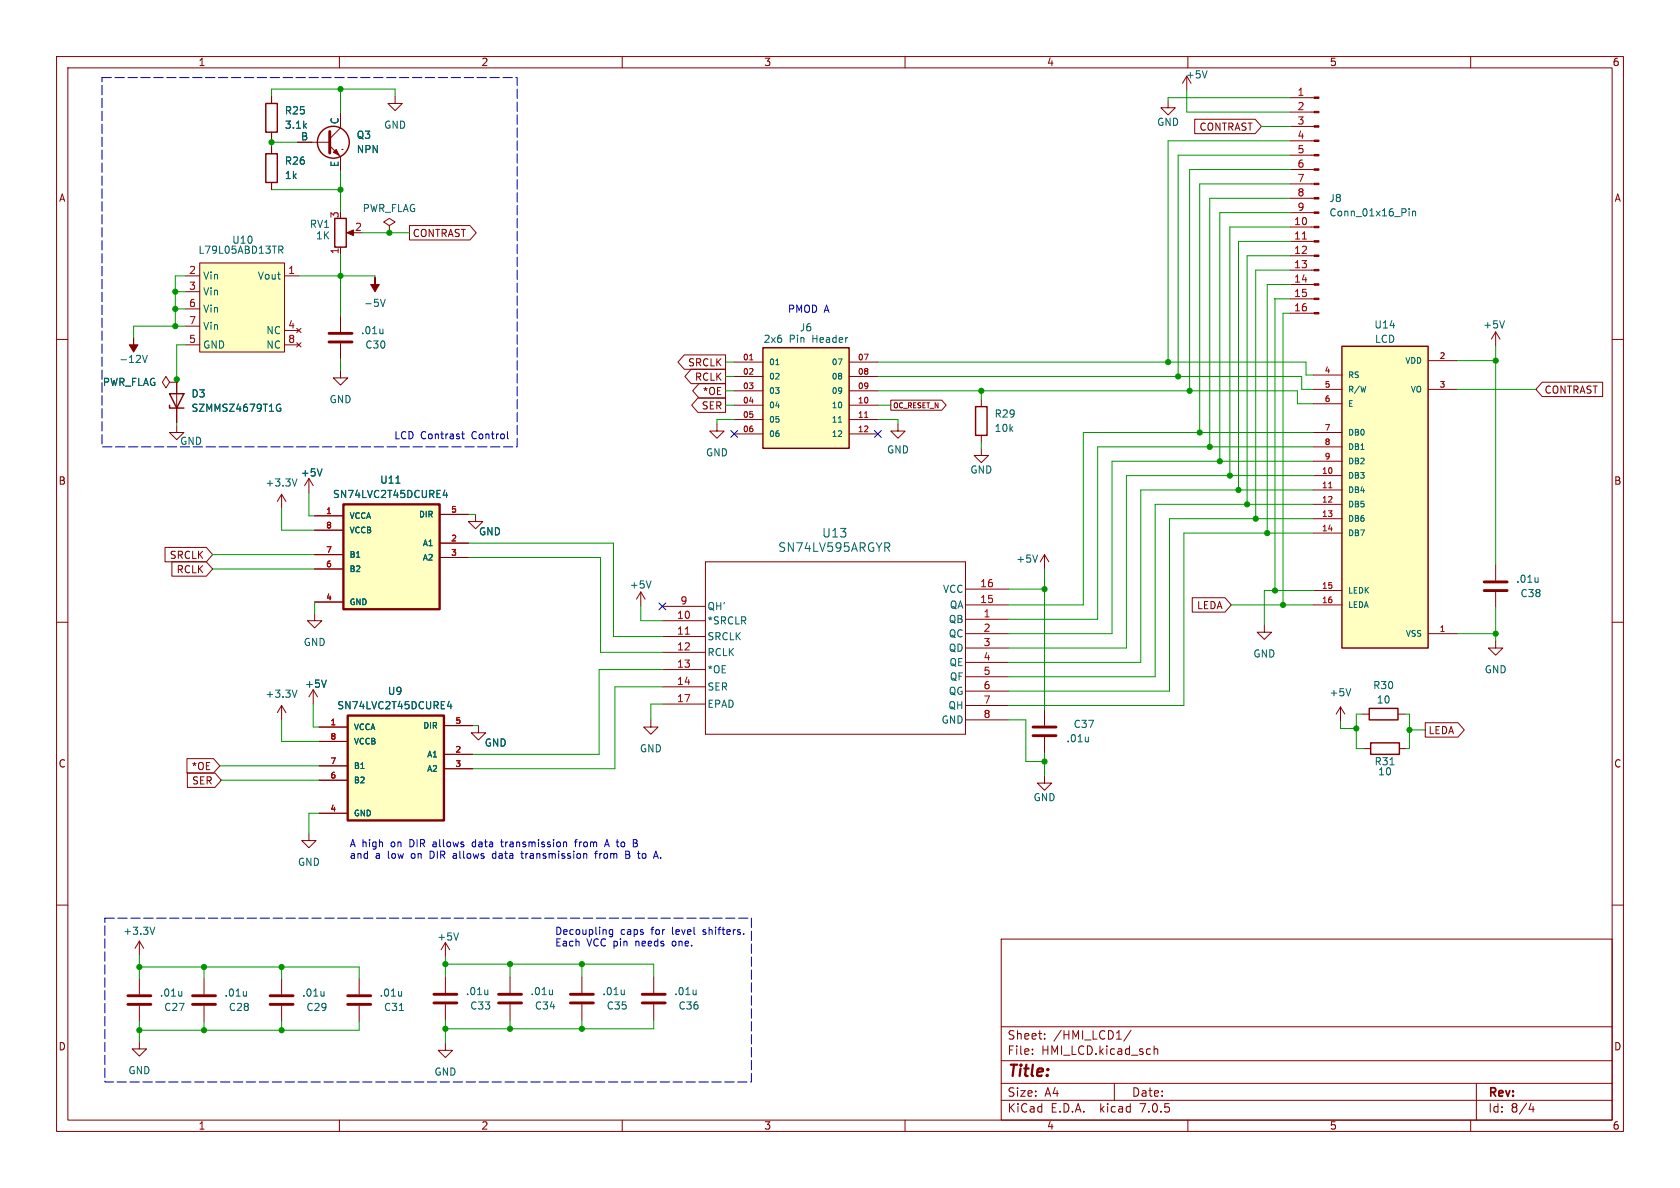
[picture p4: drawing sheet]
<svg xmlns="http://www.w3.org/2000/svg" width="297mm" height="210mm" viewBox="0 0 297 210" stroke-linecap="round" stroke-linejoin="round" font-family="sans-serif">
<g fill="none" stroke="#840000" stroke-width=".18">
<path d="M10 10h277v190h-277zM12 12h273v186h-273zM48 17v1.3M60 10v2M69.8 17v1.3h1.3l-1.3 1.3-1.2-1.3h1.2M110 10v2M160 10v2M206.5 17.8v1.3h1.3l-1.3 1.2-1.3-1.2h1.3M209.8 13.5l-.8 1.2M209.8 13.5v2.5M209.8 13.5l.8 1.2M210 10v2"/>
<path d="M228.1 19.8h4.2M228.1 17.3h4.2M260 10v2M48 23.4v1.2M48 25.9v1.3M48 32.3v1.2M52.6 25.1h5.7M58.3 25.8l1.9 1.9v2.5M60.2 20.1v2.5l-1.9 1.9M60.5 26.4h.1M68.8 39.9l1-.7-1-.6-1 .6 1 .7v1.2M72.4 39.9h10.7l1.1 1.2-1.1 1.3h-10.7z"/>
<path d="M211.2 21.1h10.7l1.1 1.3-1.1 1.2h-10.7zM228.1 37.6h4.2M228.1 35.1h4.2M228.1 32.5h4.2M228.1 30h4.2M228.1 27.4h4.2M228.1 24.9h4.2M228.1 22.4h4.2M10 60h2M32.8 48.8h2.5M32.8 51.6h2.5M32.8 54.6h2.5"/>
<path d="M32.8 57.7h2.5M35.3 46.5h15v15.7h-15zM50.3 48.8h2.5M50.3 58.4h2.5M52.5 58l.7 .8M53.2 58l-.7 .8M60.2 43.7v1.3M60.2 55.9v2.8M61.7 41.1h1M68.8 41.1h.1M228.1 55.4h4.2M228.1 52.8h4.2"/>
<path d="M228.1 50.3h4.2M228.1 47.8h4.2M228.1 45.2h4.2M228.1 42.7h4.2M228.1 40.1h4.2M264.4 58.7l-.7 1.2M264.4 58.7v2.5M264.4 58.7l.8 1.2M285 60h2M30 67.6l-.7-1.1-.6 1.1 .6 1 .7-1h1.2M31.2 67.6h.1M31.2 75.2v1.3h1.3l-1.3 1.2-1.2-1.2h1.2"/>
<path d="M31.2 67.1v7.6M32.8 61h2.5M50.3 61h2.5M52.5 60.6l.7 .7M53.2 60.6l-.7 .7M60.2 65.5v1.3h1.3l-1.3 1.3-1.3-1.3h1.3M60.2 60.7v2.8M121 62.7h7.3v2.6h-7.3l-1.1-1.3zM122.2 65.3h6.1v2.5h-6.1l-1.1-1.3zM123.4 70.4h4.9v2.5h-4.9l-1.1-1.3zM123.6 67.8h4.7v2.6h-4.7l-1.1-1.3zM126.7 74.9v1.3h1.3l-1.3 1.3-1.2-1.3h1.2"/>
<path d="M129.8 64h5.1M129.8 66.5h5.1M129.8 69.1h5.1M129.8 71.6h5.1M129.8 74.2h5.1M129.8 76.7h5.1M150.1 64h5.1M150.1 66.5h5.1M150.1 69.1h5.1M150.1 71.6h5.1M150.1 74.2h5.1M150.1 76.7h5.1"/>
<path d="M157.5 70.7h9l.8 .9-.8 .9h-9zM158.7 74.9v1.3h1.3l-1.3 1.3-1.2-1.3h1.2M173.5 79.2v1.3h1.3l-1.3 1.3-1.3-1.3h1.3M173.5 70.6v1.3M173.5 77v1.2M232.2 66.3h5M232.2 68.8h5M232.2 71.4h5M232.2 76.5h5M232.2 79h5M252.5 63.8h5.1M252.5 68.8h5.1"/>
<path d="M272.6 67.6h10.7v2.5h-10.7l-1.1-1.3zM29.2 96.8h7.3l1.1 1.2-1.1 1.3h-7.3zM30.4 99.3h6.1l1.1 1.3-1.1 1.3h-6.1zM49.8 87.4l-.8 1.2M49.8 87.4v2.5M49.8 87.4l.7 1.2M54.6 84.6l.8 1.3M54.6 84.6v2.5M54.6 84.6l-.8 1.3M55.6 91.2h5.1M55.6 98h5.1M55.6 93.7h5.1"/>
<path d="M77.7 96h5.1M77.7 98.6h5.1M77.7 90.9h5.1M84.1 90.9v1.3h-1.3l1.3 1.3 1.2-1.3h-1.2M124.7 99.3h46v30.5h-46zM184.7 98v2.6M184.7 98l-.8 1.3M184.7 98l.7 1.3M232.2 84.1h5M232.2 86.6h5M232.2 89.2h5M232.2 91.7h5"/>
<path d="M232.2 94.2h5M232.2 81.5h5M264.4 99.8v2.8M10 110h2M55.6 108.5v1.2h-1.2l1.2 1.3 1.3-1.3h-1.3M55.6 106.4h5.1M55.6 100.6h5.1M113.3 104.6l-.8 1.3M113.3 104.6v2.6M113.3 104.6l.7 1.3M117.1 109.7h7.6M117.1 112.5h7.6"/>
<path d="M117.1 115.3h7.6M117.1 118.4h7.6M117.1 107.2h7.6M170.7 109.5h7.6M170.7 106.9h7.6M170.7 104.1h7.6M170.7 112h7.6M170.7 114.6h7.6M170.7 117.1h7.6M170.7 119.6h7.6M210.8 105.7h5.8l1.1 1.2-1.1 1.3h-5.8zM223.5 110.5v1.3h1.3l-1.3 1.2-1.3-1.2h1.3"/>
<path d="M232.2 106.9h5M232.2 104.4h5M252.5 112h5.1M264.4 113.3v1.3h1.3l-1.3 1.2-1.3-1.2h1.3M264.4 104.6v2.8M285 110h2M33 134.1h4.8l1.1 1.3-1.1 1.3h-4.8zM33.1 136.7h4.9l1.1 1.2-1.1 1.3h-4.9zM49.8 124.7v2.6M49.8 124.7l-.8 1.3M49.8 124.7l.7 1.3M55.4 121.9l.7 1.3"/>
<path d="M55.4 121.9v2.6M55.4 121.9l-.8 1.3M56.4 128.5h5.1M56.4 137.9h5.1M56.4 135.4h5.1M56.4 131.1h5.1M78.5 133.4h5.1M78.5 135.9h5.1M78.5 128.3h5.1M84.6 128.3v1.2h-1.3l1.3 1.3 1.3-1.3h-1.3M115.1 127.3v1.2h1.2l-1.2 1.3-1.3-1.3h1.3M117.1 121.4h7.6"/>
<path d="M117.1 124.5h7.6M170.7 122.2h7.6M170.7 124.7h7.6M170.7 127.3h7.6M184.7 137.2v1.2h1.2l-1.2 1.3-1.3-1.3h1.3M184.7 125.5v2.8M184.7 130.3v2.8M237 125l-.8 1.2M237 125v2.5M237 125l.7 1.2M240.8 126.2h1.3M241 132.3h1.3"/>
<path d="M247.1 126.2h1.3M247.4 132.3h1.3M252 127.8h5.8l1.1 1.2-1.1 1.3h-5.8zM10 160h2M54.6 147.3v1.3h-1.3l1.3 1.3 1.3-1.3h-1.3M56.4 143.8h5.1M285 160h2M24.6 166.4l.8 1.2M24.6 166.4v2.5M24.6 173v2.8M24.6 177.8v2.8M24.6 166.4l-.7 1.2"/>
<path d="M36.1 173v2.8M36.1 177.8v2.8M49.8 173v2.8M49.8 177.8v2.8M63.5 173v2.8M63.5 177.8v2.8M78.7 166.6l.8 1.3M78.7 166.6v2.6M78.7 172.7v2.8M78.7 177.5v2.8M78.7 166.6l-.7 1.3M90.2 172.7v2.8"/>
<path d="M90.2 177.5v2.8M102.9 172.7v2.8M102.9 177.5v2.8M115.6 172.7v2.8M115.6 177.5v2.8M177 166h108v32h-108zM24.6 184.2v1.2h-1.2l1.2 1.3 1.3-1.3h-1.3M60 198v2M78.7 184.4v1.3h-1.2l1.2 1.2 1.3-1.2h-1.3M110 198v2M160 198v2M177 194.5h108"/>
<path d="M177 191.5h108M177 187.5h108M177 181.5h108M182.5 186.3v.1M182.5 185.5v.1M184.7 183.6v.1M184.7 182.8v.1M197 191.5v3M200 182.1l-1.3 2M204 184.9v1.5M204 185.5l.2-.1 .4 .1 .1 .9M210 198v2"/>
<path d="M260 198v2M261 191.5v6.5M270.7 195l-.4 1.1h.9M271 195.6v1"/>
</g>
<g fill="#840000" stroke="#840000" stroke-width=".18">
<path d="M66.3 49v1.3h.8l-.8 1.3-.8-1.3h.8z"/>
<path d="M23.6 59.7v1.3h.8l-.8 1.2-.7-1.2h.7z"/>
<path d="M58.9 26.9l.5-.5 .5 1z"/>
<path d="M61.3 41.1l1.2-.5v1.1z"/>
<path d="M232.3 55.2h.9v.3h-.9z"/>
<path d="M232.3 52.7h.9v.3h-.9z"/>
<path d="M232.3 50.2h.9v.2h-.9z"/>
<path d="M232.3 47.6h.9v.3h-.9z"/>
<path d="M232.3 45.1h.9v.2h-.9z"/>
<path d="M232.3 42.5h.9v.3h-.9z"/>
<path d="M232.3 40h.9v.3h-.9z"/>
<path d="M232.3 37.5h.9v.2h-.9z"/>
<path d="M232.3 34.9h.9v.3h-.9z"/>
<path d="M232.3 32.4h.9v.2h-.9z"/>
<path d="M232.3 29.8h.9v.3h-.9z"/>
<path d="M232.3 27.3h.9v.3h-.9z"/>
<path d="M232.3 24.8h.9v.2h-.9z"/>
<path d="M232.3 22.2h.9v.3h-.9z"/>
<path d="M232.3 19.7h.9v.2h-.9z"/>
<path d="M232.3 17.1h.9v.3h-.9z"/>
</g>
<g fill="none" stroke="#006464" stroke-width=".18">
<path d="M213.4 12.5l-.4 1.3M249.1 36.9v.1M249.1 37.3v.9M249.7 37.3v.9M249.7 37.4l.2-.1 .3 .1 .1 .8M49.3 43.5h.5l.2 .2-.1 .4-.6 .1M49.6 44.2l.4 .6M67.3 52.9l.4 1.3 .4-1.3M266 56.7l-.4 1.3M25.2 62.8l.4 1.3 .4-1.3M49.1 71.5h.5M49.4 72.2h.2v.4l-.2 .1h-.3"/>
<path d="M137.2 64.5h.5M148.2 74.6h.6M52.5 84.7l-.4 1.2M56.9 82.9l-.4 1.2M70 85.4h.7M78.6 86.6l-.3 .9h.8M78.9 87.1v.9M156.8 96.7l.5 .8M157.2 96l.1 .2-.1 .5M183.4 98.1l-.4 1.3M115.1 102.7l-.4 1.3M52.5 122l-.4 1.3"/>
<path d="M57.7 120.2l-.4 1.3M79.4 124l-.3 .9h.8M79.7 124.4v.9M238.8 121.7l-.4 1.3M27.4 163.9l-.5 1.3M81.1 164.9l-.5 1.3"/>
</g>
<g fill="none" stroke="#840000" stroke-width=".25">
<path d="M47 18.3h2v5.1h-2zM47 27.2h2v5.1h-2zM59.2 38.6h2v5.1h-2zM30 71.6v.5h2.5M30 69.6h2.5l-1.3 2.5zM134.9 61.5h15.2v17.7h-15.2zM172.5 71.9h2v5.1h-2zM237.2 61.2h15.3v53.4h-15.3zM242.1 125.2h5v2.1h-5zM242.3 131.3h5.1v2.1h-5.1z"/>
<circle cx="58.9" cy="25.1" r="2.82"/>
</g>
<g fill="none" stroke="#840000" stroke-width=".51">
<path d="M58.3 23.2v3.9M58.2 58.9h4M58.2 60.5h4M262.4 104.4h4M262.4 102.9h4M182.6 130h4.1M182.6 128.5h4.1M22.6 177.5h4.1M22.6 176h4.1M34 177.5h4.1M34 176h4.1M47.8 177.5h4"/>
<path d="M47.8 176h4M61.5 177.5h4M61.5 176h4M76.7 177.3h4.1M76.7 175.8h4.1M88.1 177.3h4.1M88.1 175.8h4.1M100.8 177.3h4.1M100.8 175.8h4.1M113.5 177.3h4.1M113.5 175.8h4.1"/>
</g>
<path d="M230.2 42.3h.8M132.5 63.6h.6M152.8 73.8h.6M234.9 86.2h.6M121.1 112.1h.8" fill="none" stroke="#a90000" stroke-width=".18"/>
<g fill="#ffffc2" stroke="#ffffc2" stroke-width=".18">
<path d="M134.9 61.5h15.2v17.7h-15.2z"/>
<path d="M237.2 61.2h15.3v53.4h-15.3z"/>
<path d="M60.7 89.2h17v18.5h-17z"/>
<path d="M61.5 126.5h17v18.5h-17z"/>
<path d="M35.3 46.5h15v15.7h-15z"/>
</g>
<path d="M60.7 89.2h17v18.5h-17zM61.5 126.5h17v18.5h-17z" fill="none" stroke="#840000" stroke-width=".41"/>
<g fill="none" stroke="#0000c2" stroke-width=".18">
<path d="M81.6 76.7h.5M81.8 76.3v1.1l.3 .2M89.7 76.3v1.1l.2 .2M92.1 150.9h.4M99.6 148.8v.9M99.6 149l.2-.2 .3 .1 .1 .8M101.6 148.8h.4M103.2 151l.2-.1h.3v.8M103.2 150.9v.8M105.1 150.9h.5M105.4 150.5l-.1 1.2M107 149.3h.6"/>
<path d="M107.3 148.4l-.4 1.3M110.6 150.5v1.2h.5M110.6 151.1h.4M112 149h.4M112.4 148.4h-.4v1.3h.4M115.5 151.7l.4-1.2 .5 1.2M115.6 151.4h.6M108.3 164.3l-.1 1.2M108.3 164.4l-.4-.1-.2 .3 .1 .5h.5M131.5 165.1v.1"/>
</g>
<path d="M18 13.7h73.4v65.3h-73.4v-65.3M18.5 162.3h114.3v29h-114.3v-29" fill="none" stroke="#0000c2" stroke-width=".18" stroke-dasharray="1.7 .6"/>
<g fill="none" stroke="#009600" stroke-width=".18">
<path d="M48 17v-1.3h21.8v1.3M60.2 15.7v4.4M209.8 16v3.8h18.3M228.1 17.3h-21.6v.5M48 33.5h12.2M48 24.6v1.3M48 25.1h4.6M60.2 30.2v7.1M223 22.4h5.1M228.1 32.5h-16v44M228.1 35.1h-14.2v43.9M228.1 37.6h-12.5v43.9"/>
<path d="M228.1 24.9h-21.6v39.1M228.1 30h-17.8v39.1M228.1 27.4h-19.8v39.1M31 54.6h1.8M31 51.6h1.8M32.8 48.8h-1.8v8.9M32.8 57.7h-9.2v2M52.8 48.8h13.5v.2M60.2 45v10.9M64 41.1h8.4M225.3 52.8h2.8M225.3 52.8h.1"/>
<path d="M225.4 52.8v51.6M228.1 55.4h-1.3v51.5M228.1 40.1h-10.7v44M228.1 45.2h-7.6v44M228.1 42.7h-9.2v43.9M228.1 47.8h-6.1v43.9M228.1 50.3h-4.1v43.9M31.2 74.7v.5M32.8 61h-1.6v6.6M60.2 63.5v2M128.3 64h1.5M128.3 66.5h1.5"/>
<path d="M128.3 69.1h1.5M128.3 71.6h1.5M129.8 74.2h-3.1v.7M155.2 64h75.7v2.3h1.3M155.2 66.5h74.9v2.3h2.1M155.2 69.1h74.2v2.3h2.8M155.2 71.6h2.3M155.2 74.2h3.5v.7M173.5 69.1v1.5M173.5 78.2v1M232.2 79h-38.1v30.5h-15.8M232.2 76.5h-40.7v30.4h-13.2"/>
<path d="M257.6 68.8h13.9M257.6 63.8h6.8M264.4 61.2v38.6M37.6 98h18M49.8 89.9v3.8h5.8M54.6 87.1v4.1h1M82.8 90.9h1.3M82.8 96h25.7v16.5h8.6M82.8 98.6h23.4v16.7h10.9M232.2 94.2h-22.9v30.5h-31M232.2 86.6h-30.5v30.5h-23.4M232.2 89.2h-28v30.4h-25.9"/>
<path d="M232.2 84.1h-33.1v30.5h-20.8M232.2 81.5h-35.6v30.5h-18.3M232.2 91.7h-25.4v30.5h-28.5M37.6 100.6h18M55.6 106.4v2.1M113.3 107.2v2.5h3.8M117.1 118.4h-11.2v15h-22.3M178.3 104.1h6.4M184.7 100.6v24.9M217.7 106.9h14.5M232.2 104.4h-8.7v6.1M257.6 112h6.8"/>
<path d="M264.4 107.4v5.9M38.9 135.4h17.5M39.1 137.9h17.3M49.8 127.3v3.8h6.6M55.4 124.5v4h1M83.6 128.3h1M117.1 121.4h-8.4v14.5h-25.1M117.1 124.5h-2v2.8M178.3 127.3h3.1v7.3h3.3M184.7 133.1v4.1M237 127.5v1.3h2.8M240.8 126.2h-1v6.1h1.2"/>
<path d="M248.4 126.2h.8v6.1h-.5M249.2 129h2.8M56.4 143.8h-1.8v3.5M24.6 168.9v4.1M24.6 170.9h38.9v2.1M36.1 170.9v2.1M49.8 170.9v2.1M78.7 169.2v3.5M78.7 170.4h36.9v2.3M90.2 170.4v2.3M102.9 170.4v2.3M24.6 180.6v3.6"/>
<path d="M36.1 180.6v1.5M49.8 180.6v1.5M63.5 180.6v1.5h-38.9M78.7 180.3v4.1M90.2 180.3v1.6M102.9 180.3v1.6M115.6 180.3v1.6h-36.9"/>
</g>
<path d="M129.2 76.1l1.2 1.2M130.4 76.1l-1.2 1.2M154.6 76.1l1.2 1.2M155.8 76.1l-1.2 1.2M116.5 106.6l1.2 1.2M117.7 106.6l-1.2 1.2" fill="none" stroke="#000084" stroke-width=".18"/>
<g fill="#009600" stroke="#009600" stroke-width=".18">
<circle cx="102.9" cy="181.9" r=".46"/>
<circle cx="90.2" cy="170.4" r=".46"/>
<circle cx="90.2" cy="181.9" r=".46"/>
<circle cx="102.9" cy="170.4" r=".46"/>
<circle cx="48" cy="25.1" r=".46"/>
<circle cx="60.2" cy="33.5" r=".46"/>
<circle cx="68.8" cy="41.1" r=".46"/>
<circle cx="60.2" cy="48.8" r=".46"/>
<circle cx="60.2" cy="15.7" r=".46"/>
<circle cx="36.1" cy="170.9" r=".46"/>
<circle cx="49.8" cy="170.9" r=".46"/>
<circle cx="24.6" cy="182.1" r=".46"/>
<circle cx="24.6" cy="170.9" r=".46"/>
<circle cx="36.1" cy="182.1" r=".46"/>
<circle cx="49.8" cy="182.1" r=".46"/>
<circle cx="78.7" cy="170.4" r=".46"/>
<circle cx="78.7" cy="181.9" r=".46"/>
<circle cx="31" cy="54.6" r=".46"/>
<circle cx="31" cy="51.6" r=".46"/>
<circle cx="31" cy="57.7" r=".46"/>
<circle cx="31.2" cy="67.1" r=".46"/>
<circle cx="184.7" cy="104.1" r=".46"/>
<circle cx="184.7" cy="134.6" r=".46"/>
<circle cx="215.6" cy="81.5" r=".46"/>
<circle cx="212.1" cy="76.5" r=".46"/>
<circle cx="213.9" cy="79" r=".46"/>
<circle cx="206.5" cy="64" r=".46"/>
<circle cx="210.3" cy="69.1" r=".46"/>
<circle cx="208.3" cy="66.5" r=".46"/>
<circle cx="224" cy="94.2" r=".46"/>
<circle cx="222" cy="91.7" r=".46"/>
<circle cx="226.8" cy="106.9" r=".46"/>
<circle cx="239.8" cy="128.8" r=".46"/>
<circle cx="225.4" cy="104.4" r=".46"/>
<circle cx="173.5" cy="69.1" r=".46"/>
<circle cx="218.9" cy="86.6" r=".46"/>
<circle cx="220.5" cy="89.2" r=".46"/>
<circle cx="264.4" cy="112" r=".46"/>
<circle cx="217.4" cy="84.1" r=".46"/>
<circle cx="264.4" cy="63.8" r=".46"/>
<circle cx="249.2" cy="129" r=".46"/>
</g>
<text font-size="2.8" fill="#840000" x="178" y="190.8">Title:</text>
<g font-size="2.1" fill="#006464">
<text x="145.3" y="95.2">U13</text>
<text x="137.5" y="97.7">SN74LV595ARGYR</text>
</g>
<g font-size="2.1" fill="#840000">
<text x="178" y="183.9">Sheet:</text>
<text x="186.2" y="183.9">/HMI_LCD1/</text>
<text x="178" y="186.6">File:</text>
<text x="184" y="186.6">HMI_LCD.kicad_sch</text>
<text x="178" y="196.8">KiCad</text>
<text x="178" y="194">Size:</text>
<text x="184.6" y="194">A4</text>
<text x="185.7" y="196.8">E.D.A.</text>
<text x="194.4" y="196.8">kicad</text>
<text x="200" y="194">Date:</text>
<text x="201.5" y="196.8">7.0.5</text>
<text x="263" y="194.2">Rev:</text>
<text x="263" y="196.8">Id:</text>
<text x="267" y="196.8">8/4</text>
</g>
<g font-size="1.8" fill="#840000">
<text x="35" y="11.8">1</text>
<text x="85" y="11.8">2</text>
<text x="135" y="11.8">3</text>
<text x="185" y="11.8">4</text>
<text x="235" y="11.8">5</text>
<text x="285" y="11.8">6</text>
<text x="212" y="23.3">CONTRAST</text>
<text x="10.4" y="35.8">A</text>
<text x="285.4" y="35.8">A</text>
<text x="72.9" y="42.1">CONTRAST</text>
<text x="121.6" y="64.9">SRCLK</text>
<text x="122.8" y="67.5">RCLK</text>
<text x="124.2" y="70">*OE</text>
<text x="273" y="69.8">CONTRAST</text>
<text x="124" y="72.5">SER</text>
<text x="10.3" y="85.8">B</text>
<text x="285.3" y="85.8">B</text>
<text x="30" y="99">SRCLK</text>
<text x="31.2" y="101.5">RCLK</text>
<text x="211.6" y="107.9">LEDA</text>
<text x="252.4" y="129.9">LEDA</text>
<text x="10.3" y="135.8">C</text>
<text x="33.9" y="136.3">*OE</text>
<text x="285.3" y="135.8">C</text>
<text x="33.9" y="138.8">SER</text>
<text x="10.3" y="185.8">D</text>
<text x="285.3" y="185.8">D</text>
<text x="35" y="199.8">1</text>
<text x="85" y="199.8">2</text>
<text x="135" y="199.8">3</text>
<text x="185" y="199.8">4</text>
<text x="235" y="199.8">5</text>
<text x="285" y="199.8">6</text>
</g>
<g font-size="1.8" fill="#006464">
<text x="209.6" y="14">+5V</text>
<text x="50.3" y="20.4">R25</text>
<text x="50.3" y="22.9">3.1k</text>
<text x="59.9" y="22" transform="rotate(-90 59.9 22)">C</text>
<text x="67.9" y="22.9">GND</text>
<text x="204.5" y="22.4">GND</text>
<text x="50.3" y="29.3">R26</text>
<text x="53.1" y="24.9">B</text>
<text x="59.9" y="29.6" transform="rotate(-90 59.9 29.6)">E</text>
<text x="63" y="24.7">Q3</text>
<text x="63" y="27.2">NPN</text>
<text x="50.3" y="31.8">1k</text>
<text x="235" y="35.9">J8</text>
<text x="54.7" y="40.4">RV1</text>
<text x="64.1" y="37.7">PWR_FLAG</text>
<text x="235" y="38.4">Conn_01x16_Pin</text>
<text x="35" y="45">L79L05ABD13TR</text>
<text x="41" y="43.2">U10</text>
<text x="55.8" y="42.5">1K</text>
<text x="35.8" y="49.6">Vin</text>
<text x="35.8" y="52.4">Vin</text>
<text x="45.5" y="49.6">Vout</text>
<text x="35.8" y="55.4">Vin</text>
<text x="35.8" y="58.5">Vin</text>
<text x="47.1" y="59.2">NC</text>
<text x="63.8" y="59.2">.01u</text>
<text x="64.3" y="54.4">-5V</text>
<text x="141.3" y="58.7">J6</text>
<text x="242.9" y="58.2">U14</text>
<text x="262.2" y="58.2">+5V</text>
<text x="21" y="64.3">-12V</text>
<text x="35.8" y="61.8">GND</text>
<text x="47.1" y="61.8">NC</text>
<text x="64.5" y="61.8">C30</text>
<text x="134.9" y="60.8">2x6</text>
<text x="139.5" y="60.8">Pin</text>
<text x="143.6" y="60.8">Header</text>
<text x="243" y="60.8">LCD</text>
<text x="18.1" y="68.4">PWR_FLAG</text>
<text x="33.8" y="70.4">D3</text>
<text x="58.2" y="71.4">GND</text>
<text x="33.8" y="73">SZMMSZ4679T1G</text>
<text x="175.8" y="74">R29</text>
<text x="175.8" y="76.5">10k</text>
<text x="31.8" y="78.8">GND</text>
<text x="124.7" y="80.8">GND</text>
<text x="156.8" y="80.3">GND</text>
<text x="171.5" y="83.9">GND</text>
<text x="46.9" y="86.2">+3.3V</text>
<text x="53.1" y="84.4">+5V</text>
<text x="58.8" y="88.2">SN74LVC2T45DCURE4</text>
<text x="67.1" y="85.7">U11</text>
<text x="84.6" y="94.8">GND</text>
<text x="179.6" y="99.6">+5V</text>
<text x="111.3" y="104.2">+5V</text>
<text x="166.7" y="105">VCC</text>
<text x="167.9" y="107.8">QA</text>
<text x="268" y="103.2">.01u</text>
<text x="268.7" y="105.7">C38</text>
<text x="125" y="110.6">*SRCLR</text>
<text x="125" y="113.3">SRCLK</text>
<text x="125" y="108">QH'</text>
<text x="167.7" y="110.3">QB</text>
<text x="167.7" y="112.8">QC</text>
<text x="53.6" y="114.4">GND</text>
<text x="125" y="116.1">RCLK</text>
<text x="125" y="119.2">*OE</text>
<text x="167.7" y="115.4">QD</text>
<text x="167.8" y="117.9">QE</text>
<text x="221.5" y="116.4">GND</text>
<text x="262.4" y="119.2">GND</text>
<text x="46.9" y="123.5">+3.3V</text>
<text x="53.9" y="121.7">+5V</text>
<text x="59.6" y="125.5">SN74LVC2T45DCURE4</text>
<text x="68.5" y="123">U9</text>
<text x="125" y="122.2">SER</text>
<text x="125" y="125.3">EPAD</text>
<text x="167.6" y="125.5">QH</text>
<text x="167.7" y="123">QG</text>
<text x="167.9" y="120.5">QF</text>
<text x="235" y="123.3">+5V</text>
<text x="242.7" y="122">R30</text>
<text x="243.3" y="124.5">10</text>
<text x="166.4" y="128.1">GND</text>
<text x="188.5" y="131.4">.01u</text>
<text x="189.7" y="128.8">C37</text>
<text x="85.6" y="132.1">GND</text>
<text x="113.1" y="133.2">GND</text>
<text x="242.9" y="135.4">R31</text>
<text x="243.6" y="137.2">10</text>
<text x="182.7" y="141.8">GND</text>
<text x="52.6" y="153.2">GND</text>
<text x="21.7" y="165.4">+3.3V</text>
<text x="77.2" y="166.4">+5V</text>
<text x="28.2" y="176.3">.01u</text>
<text x="29" y="178.9">C27</text>
<text x="39.6" y="176.3">.01u</text>
<text x="40.4" y="178.9">C28</text>
<text x="53.3" y="176.3">.01u</text>
<text x="54.1" y="178.9">C29</text>
<text x="67.1" y="176.3">.01u</text>
<text x="67.8" y="178.9">C31</text>
<text x="82.3" y="176.1">.01u</text>
<text x="83.1" y="178.6">C33</text>
<text x="93.7" y="176.1">.01u</text>
<text x="94.5" y="178.6">C34</text>
<text x="106.4" y="176.1">.01u</text>
<text x="107.2" y="178.6">C35</text>
<text x="119.1" y="176.1">.01u</text>
<text x="119.9" y="178.6">C36</text>
<text x="22.6" y="190.1">GND</text>
<text x="76.7" y="190.3">GND</text>
</g>
<g font-size="1.8" fill="#a90000">
<text x="229.3" y="17">1</text>
<text x="229.3" y="19.6">2</text>
<text x="229.3" y="22.1">3</text>
<text x="229.3" y="24.6">4</text>
<text x="229.3" y="27.2">5</text>
<text x="229.3" y="29.7">6</text>
<text x="229.3" y="32.3">7</text>
<text x="229.3" y="34.8">8</text>
<text x="59.9" y="38.6" transform="rotate(-90 59.9 38.6)">3</text>
<text x="62.7" y="40.9">2</text>
<text x="228.7" y="39.9">10</text>
<text x="229.3" y="37.3">9</text>
<text x="59.9" y="45" transform="rotate(-90 59.9 45)">1</text>
<text x="228.7" y="42.4">11</text>
<text x="228.7" y="45">12</text>
<text x="228.7" y="47.5">13</text>
<text x="33.4" y="48.5">2</text>
<text x="33.4" y="51.3">3</text>
<text x="50.9" y="48.5">1</text>
<text x="228.7" y="50">14</text>
<text x="228.7" y="52.6">15</text>
<text x="33.4" y="54.4">6</text>
<text x="33.4" y="57.4">7</text>
<text x="50.9" y="58.2">4</text>
<text x="228.7" y="55.1">16</text>
<text x="33.4" y="60.7">5</text>
<text x="50.9" y="60.7">8</text>
<text x="120.2" y="106.9">9</text>
<text x="173.2" y="106.7">15</text>
<text x="173.2" y="103.9">16</text>
<text x="119.6" y="109.5">10</text>
<text x="119.6" y="112.3">11</text>
<text x="173.8" y="109.2">1</text>
<text x="173.8" y="111.8">2</text>
<text x="119.6" y="115.1">12</text>
<text x="119.6" y="118.1">13</text>
<text x="173.8" y="114.3">3</text>
<text x="173.8" y="116.8">4</text>
<text x="173.8" y="119.4">5</text>
<text x="119.6" y="121.2">14</text>
<text x="119.6" y="124.2">17</text>
<text x="173.8" y="121.9">6</text>
<text x="173.8" y="124.5">7</text>
<text x="173.8" y="127">8</text>
</g>
<g font-size="1.8" fill="#0000c2">
<text x="139.2" y="55.4">PMOD A</text>
<text x="69.6" y="77.7">LCD Contrast</text>
<text x="83.3" y="77.7">Control</text>
<text x="61.7" y="149.9">A high</text>
<text x="69.1" y="149.9">on</text>
<text x="72.4" y="149.9">DIR allows</text>
<text x="83.8" y="149.9">data</text>
<text x="89" y="149.9">transmission</text>
<text x="102.2" y="149.9">from</text>
<text x="107.7" y="149.9">A to</text>
<text x="112.8" y="149.9">B</text>
<text x="61.7" y="151.9">and</text>
<text x="66.3" y="151.9">a</text>
<text x="68.5" y="151.9">low</text>
<text x="72.7" y="151.9">on</text>
<text x="76.1" y="151.9">DIR allows</text>
<text x="87.5" y="151.9">data</text>
<text x="92.7" y="151.9">transmission</text>
<text x="105.9" y="151.9">from</text>
<text x="111.4" y="151.9">B to</text>
<text x="116.7" y="151.9">A.</text>
<text x="98" y="165.3">Decoupling</text>
<text x="98" y="167.4">Each</text>
<text x="103.7" y="167.4">VCC pin</text>
<text x="109.6" y="165.3">caps</text>
<text x="112.4" y="167.4">needs</text>
<text x="115.1" y="165.3">for</text>
<text x="118.9" y="165.3">level</text>
<text x="119" y="167.4">one.</text>
<text x="124.4" y="165.3">shifters.</text>
</g>
<g font-size="1.4" fill="#a90000">
<text x="131.3" y="63.8">01</text>
<text x="151.6" y="63.8">07</text>
<text x="254.4" y="63.5">2</text>
<text x="131.3" y="66.3">02</text>
<text x="131.3" y="68.8">03</text>
<text x="131.3" y="71.4">04</text>
<text x="151.6" y="66.3">08</text>
<text x="151.6" y="68.8">09</text>
<text x="151.6" y="71.4">10</text>
<text x="234.1" y="66">4</text>
<text x="234.1" y="68.6">5</text>
<text x="234.1" y="71.1">6</text>
<text x="254.4" y="68.6">3</text>
<text x="131.3" y="73.9">05</text>
<text x="131.3" y="76.5">06</text>
<text x="151.6" y="73.9">11</text>
<text x="151.6" y="76.5">12</text>
<text x="234.1" y="76.2">7</text>
<text x="233.6" y="83.8">10</text>
<text x="234.1" y="78.7">8</text>
<text x="234.1" y="81.3">9</text>
<text x="233.6" y="86.4">11</text>
<text x="233.6" y="88.9">12</text>
<text x="57.6" y="90.9">1</text>
<text x="57.6" y="93.5">8</text>
<text x="79.7" y="95.8">2</text>
<text x="79.7" y="90.7">5</text>
<text x="233.6" y="91.4">13</text>
<text x="233.6" y="94">14</text>
<text x="57.6" y="100.3">6</text>
<text x="57.6" y="97.8">7</text>
<text x="79.7" y="98.3">3</text>
<text x="57.6" y="106.2">4</text>
<text x="233.6" y="104.1">15</text>
<text x="233.6" y="106.7">16</text>
<text x="254.4" y="111.8">1</text>
<text x="58.4" y="128.3">1</text>
<text x="58.4" y="130.8">8</text>
<text x="80.5" y="128">5</text>
<text x="58.4" y="137.7">6</text>
<text x="58.4" y="135.1">7</text>
<text x="80.5" y="133.1">2</text>
<text x="80.5" y="135.6">3</text>
<text x="58.4" y="143.5">4</text>
</g>
<g font-size="1.4" fill="#006464">
<text x="135.9" y="64.7">01</text>
<text x="147" y="64.7">07</text>
<text x="248.4" y="64.5">VDD</text>
<text x="135.9" y="67.2">02</text>
<text x="135.9" y="69.8">03</text>
<text x="147" y="67.2">08</text>
<text x="147" y="69.8">09</text>
<text x="238.3" y="67">RS</text>
<text x="238.3" y="69.5">R/W</text>
<text x="249.3" y="69.5">VO</text>
<text x="135.9" y="72.3">04</text>
<text x="135.9" y="74.9">05</text>
<text x="135.9" y="77.4">06</text>
<text x="147" y="72.3">10</text>
<text x="147" y="74.9">11</text>
<text x="147" y="77.4">12</text>
<text x="238.3" y="72.1">E</text>
<text x="238.3" y="77.2">DB0</text>
<text x="238.3" y="79.7">DB1</text>
<text x="238.3" y="82.2">DB2</text>
<text x="238.3" y="84.8">DB3</text>
<text x="238.3" y="87.3">DB4</text>
<text x="238.3" y="89.9">DB5</text>
<text x="61.7" y="91.9">VCCA</text>
<text x="61.7" y="94.4">VCCB</text>
<text x="74" y="91.6">DIR</text>
<text x="238.3" y="92.4">DB6</text>
<text x="238.3" y="94.9">DB7</text>
<text x="61.7" y="101.3">B2</text>
<text x="61.7" y="98.7">B1</text>
<text x="74.7" y="96.7">A1</text>
<text x="74.7" y="99.3">A2</text>
<text x="61.7" y="107.1">GND</text>
<text x="238.3" y="105.1">LEDK</text>
<text x="238.3" y="107.6">LEDA</text>
<text x="248.5" y="112.7">VSS</text>
<text x="62.5" y="129.2">VCCA</text>
<text x="62.5" y="131.8">VCCB</text>
<text x="74.8" y="129">DIR</text>
<text x="62.5" y="136.1">B1</text>
<text x="75.5" y="134">A1</text>
<text x="75.5" y="136.6">A2</text>
<text x="62.5" y="138.6">B2</text>
<text x="62.5" y="144.5">GND</text>
</g>
<text font-size="1.2" fill="#840000" x="157.8" y="72.3">OC_RESET_N</text>
</svg>
